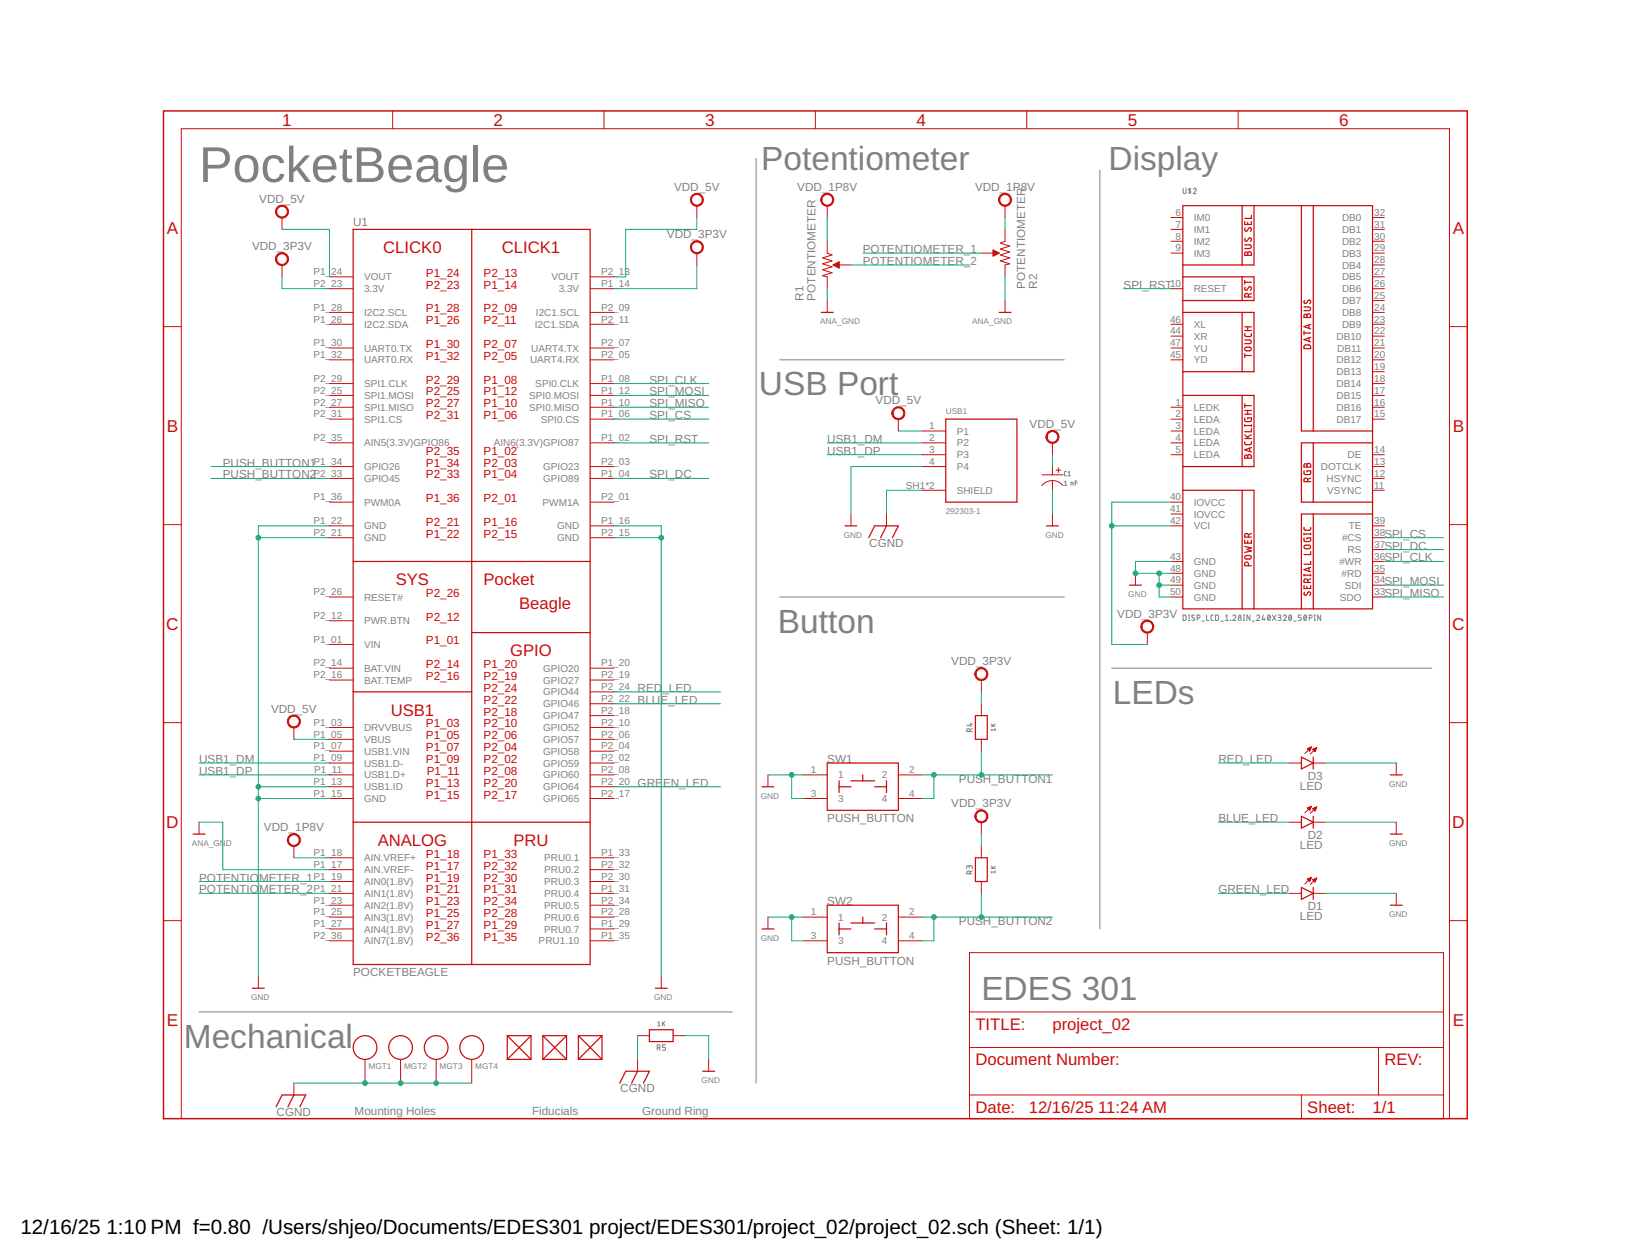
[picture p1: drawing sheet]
<svg xmlns="http://www.w3.org/2000/svg" width="279mm" height="216mm" viewBox="0 0 279 216" stroke-linecap="round" stroke-linejoin="round" font-family="sans-serif">
<g fill="none" stroke="#808080" stroke-width=".17">
<path d="M129.6 27.1v158.5M188.5 29.1v130.1M202.8 32.2v.8l.2 .2 .3-.2v-.8M203.9 32.2v1M204.2 32.4h-.4v.2l.3 .4-.1 .1-.3-.1M204.5 32.4a.26 .26 0 0 1 .4-.1 .26 .26 0 0 1 .1 .4l-.5 .5h.5M133.7 61.7h48.7M182.5 82.6l.2-.2v.8M182.5 83.2h.4M182.8 80.8h-.3v.2v.4l.3 .1M183.1 81.5h.4M183.1 81l.2-.2v.7"/>
<path d="M183.6 83.2v-.5h.3v.5M184.3 82.7h.3M184.6 82.4h-.3v.8M133.7 102.3h48.7M190.6 114.5h54.8M202.8 105.4l.5 .1v.6l-.1 .2h-.4zM203.7 105.4h.2M203.7 106.3h.2M203.8 105.4v.9M204.7 105.5l-.3-.1-.1 .2 .4 .4v.2l-.1 .1-.3-.1M205.2 105.9l.5-.1v-.3l-.5-.1v.9M206 106.4h.4"/>
<path d="M206.8 105.4v.9h.4M208 105.4h-.3l-.1 .2v.6l.4 .1M208.4 105.4l.5 .1v.6l-.2 .2h-.3zM209.3 106.4h.4M210 106.3h.6M210 105.6l.3-.2v.9M210.9 106.3h.1M211.3 105.6a.26 .26 0 0 1 .4-.2 .26 .26 0 0 1 .1 .4l-.5 .5h.5M213.1 105.4h.2M213.1 106.3h.2M213.2 105.4v.9M214.2 105.4v.9l-.5-.9v.9"/>
<path d="M214.6 106.4h.5M215.4 105.6a.26 .26 0 0 1 .4-.2 .26 .26 0 0 1 .1 .4l-.5 .5h.5M216.5 105.4l-.2 .7h.6M216.7 105.9v.4M217.4 105.4h.1a.53 .53 0 0 1 0 .9l-.2-.1-.1-.3zM217.7 105.6l-.4 .5M218.1 105.4l.6 .9M218.7 105.4l-.6 .9M219.1 105.4h.4l.1 .2-.1 .2h-.3M219.3 105.8l.3 .3-.2 .2h-.3M220 105.6a.26 .26 0 0 1 .3-.2 .26 .26 0 0 1 .1 .4l-.4 .5h.5M221 105.4a.44 .44 0 0 1 .4 .4 .44 .44 0 0 1-.4 .5l-.1-.4z"/>
<path d="M221.4 105.6l-.5 .5M221.8 106.4h.4M223.1 105.4h-.6v.4h.4l.2 .2-.2 .3h-.4M223.6 105.4h.1a.55 .55 0 0 1 0 .9l-.2-.1v-.3zM223.9 105.6l-.4 .5M224.4 105.9l.5-.1v-.3l-.5-.1v.9M225.3 105.4h.2M225.3 106.3h.2M225.4 105.4v.9M226.4 105.4v.9l-.5-.9v.9M166.2 125.3l-.1-.4h-.3l-.1 .4h.9M166.2 124.1h.4"/>
<path d="M166.4 123.9v.5l-.7-.2M166.6 124.8l-.4 .3M169.9 124.4h.7M169.9 124.1l.4 .3M170.6 125h-.7l.2 .2M170.6 124.8v.4M170.6 124.1l-.4 .2M166.1 148.6l.1-.2h.4v.4M166.1 148.7l-.1-.4h-.2l-.1 .5M166.2 149.7l-.1-.4h-.3l-.1 .4h.9M166.6 149.2l-.4 .2M169.9 148.8h.7"/>
<path d="M169.9 148.4l.4 .4M170.6 149.2v.4M170.6 149.4h-.7l.2 .2M170.6 148.4l-.4 .3M34.1 173.4h91.4M112.6 179.6l.5-.1v-.4l-.5-.1v1M112.8 175.2l.2-.1v.7M112.8 175.8h.4M112.9 179.6l.3 .4M113.6 175.1v.7M113.7 175.4l.2 .4M113.9 175.1l-.3 .4"/>
<path d="M114.1 179h-.5v.5h.4l.1 .1-.1 .3-.4 .1"/>
<circle cx="212.5" cy="105.6" r=".21"/>
<circle cx="212.5" cy="106.1" r=".26"/>
</g>
<path d="M28 19h223.5v172.7h-223.5z" fill="none" stroke="#c90d0c" stroke-width=".25"/>
<g fill="none" stroke="#c90d0c" stroke-width=".17">
<path d="M67.3 19v3.1M103.5 19v3.1M139.8 19v3.1M176 19v3.1M212.2 19v3.1M48.3 37.3v2M119.4 35.2v2.1M141.8 35.2v2.1M172.3 39.3v2l-.8 .4 1.6 .5-1.6 .5 1.6 .5-1.6 .5 1.6 .5-1.6 .5 1.6 .5-.8 .2v2M172.3 35.2v2.1M200.7 37.3h2.1M200.7 39.3h2.1"/>
<path d="M235.3 37.3h2M235.3 39.3h2M28 56h3.1M48.3 45.4v2M56.5 49.5h4M56.5 47.4h4M56.5 55.6h4M56.5 53.5h4M56.5 59.6h4M101.2 49.5h4M101.2 47.4h4M101.2 55.6h4"/>
<path d="M101.2 53.5h4M101.2 59.6h4M119.4 43.4v2M141.8 41.3v2.1l.8 .3-1.6 .5 1.6 .5-1.6 .5 1.6 .5-1.6 .5 1.6 .5-1.6 .5 .8 .2v2.1M141.8 51.5v2M143.8 45.4h2.1M168.2 43.4h2M172.3 51.5v2M200.7 49.5h2.1M200.7 55.6h2.1M200.7 59.6h2.1M200.7 43.4h2.1"/>
<path d="M200.7 41.3h2.1M200.7 57.6h2.1M235.3 45.4h2M235.3 49.5h2M235.3 47.4h2M235.3 55.6h2M235.3 53.5h2M235.3 59.6h2M235.3 43.4h2M235.3 41.3h2M235.3 51.5h2M235.3 57.6h2"/>
<path d="M248.5 56h3M56.5 75.9h4M56.5 71.8h4M56.5 65.7h4M56.5 69.8h4M56.5 67.8h4M56.5 61.7h4M56.5 79.9h4M101.2 75.9h4M101.2 71.8h4M101.2 65.7h4M101.2 69.8h4"/>
<path d="M101.2 67.8h4M101.2 61.7h4M101.2 79.9h4M154 71.8v2.1M158.1 75.9h4M158.1 79.9h4M158.1 73.9h4M158.1 77.9h4M180.4 75.9v2M180.4 79.9v1.5M200.7 75.9h2.1M200.7 71.8h2.1"/>
<path d="M200.7 69.8h2.1M200.7 61.7h2.1M200.7 73.9h2.1M200.7 77.9h2.1M235.3 71.8h2M235.3 65.7h2M235.3 69.8h2M235.3 67.8h2M235.3 61.7h2M235.3 79.9h2M235.3 77.9h2M235.3 63.7h2"/>
<path d="M28 89.9h3.1M56.5 82h4M56.5 90.1h4M56.5 86h4M56.5 92.1h4M101.2 82h4M101.2 90.1h4M101.2 86h4M101.2 92.1h4M145.9 88.1v2M152 88.1v2M158.1 84h4"/>
<path d="M178.6 83.2a2.34 2.34 0 0 1 3.6 0M178.6 81.4h3.6M180.4 82.4v1.6M180.4 88.1v2M181 80.6h.8M181.4 80.2v.8M194.6 98.2v2.1M200.7 90.1h2.1M200.7 86h2.1M200.7 98.2h2.1M200.7 96.2h2.1M200.7 88.1h2.1"/>
<path d="M235.3 82h2M235.3 90.1h2M235.3 92.1h2M235.3 84h2M235.3 98.2h2M235.3 96.2h2M235.3 94.2h2M248.5 89.9h3M56.5 110.4h4M56.5 114.5h4M56.5 116.5h4M56.5 106.4h4"/>
<path d="M56.5 102.3h4M101.2 114.5h4M101.2 116.5h4M101.2 118.6h4M168.2 116.5v2.1M196.7 108.4v2M200.7 102.3h2.1M200.7 100.3h2.1M235.3 102.3h2M235.3 100.3h2M28 123.8h3.1M50.4 124.7v2"/>
<path d="M56.5 132.8h4M56.5 136.8h4M56.5 124.7h4M56.5 126.7h4M56.5 128.7h4M56.5 130.7h4M56.5 134.8h4M101.2 132.8h4M101.2 136.8h4M101.2 124.7h4M101.2 126.7h4M101.2 128.7h4"/>
<path d="M101.2 130.7h4M101.2 134.8h4M101.2 122.6h4M101.2 120.6h4M131.6 132.8v2M137.7 132.8h4.1M137.7 136.8h4.1M154 132.8h4.1M154 136.8h4.1M168.2 120.6v2M168.2 126.7v2M221 130.7h2.1"/>
<path d="M224.1 128.3h.6M224.1 138.5h.5M224.2 128.4h.4M224.2 138.4h.5M224.2 138.6h.4M224.3 128.2h.4M224.3 128.5h.3M224.3 138.7h.3M224.4 128.6h.1M224.4 138.8h.1M224.4 138.3h.3M224.5 128.7h.1"/>
<path d="M224.5 128.1h.2M224.6 138.2h.2M224.7 128h.1M224.8 138.2l-1.1 1.1M224.8 138.2l-.7 .3 .4 .4M224.8 138.2l-.3 .7M224.8 128l-1.1 1.1M224.8 128l-.7 .3M224.8 128l-.3 .7-.4-.4M225 128.4h.6M225 138.6h.6M225.1 128.5h.4"/>
<path d="M225.1 130.7h2M225.1 138.7h.4M225.1 138.5h.5M225.2 128.6h.3M225.2 138.8h.3M225.2 128.3h.4M225.3 128.7h.2M225.3 138.9h.1M225.3 138.4h.3M225.4 128.8h.1M225.4 139h.1M225.4 128.2h.3"/>
<path d="M225.6 138.3h.1M225.6 128.1h.1M225.7 138.3l-1.1 1.1M225.7 138.3l-.7 .3 .4 .4M225.7 138.3l-.3 .7M225.7 128.1l-1.1 1.1M225.7 128.1l-.7 .3M225.7 128.1l-.3 .7-.4-.4M239.3 130.7v2.1M248.5 123.8h3M28 157.8h3.1M34.1 140.9v2"/>
<path d="M50.4 144.9v2.1M56.5 153.1h4M56.5 149h4M56.5 151h4M56.5 155.1h4M56.5 157.1h4M56.5 159.2h4M56.5 147h4M101.2 153.1h4M101.2 149h4M101.2 151h4M101.2 155.1h4"/>
<path d="M101.2 157.1h4M101.2 159.2h4M101.2 147h4M131.6 157.1v2.1M137.7 157.1h4.1M154 157.1h4.1M168.2 140.9v2M168.2 144.9v2.1M168.2 151v2.1M221 153.1h2.1M221 140.9h2.1M224.1 150.6l.7-.3-.3 .7z"/>
<path d="M224.1 150.7h.6M224.2 150.7h.4M224.2 150.6h.5M224.3 150.9h.3M224.4 150.9h.1M224.5 150.5h.2M224.5 151h.1M224.7 150.4h.1M224.8 150.3l-1.1 1.2M225 150.7h.6M225.1 153.1h2M225.1 150.9h.4"/>
<path d="M225.1 140.9h2M225.2 150.9h.3M225.2 150.7h.4M225.3 151h.2M225.4 151.1h.1M225.4 150.6h.3M225.6 150.5h.1M225.7 150.5l-1.1 1.1M225.7 150.5l-.7 .2M225.7 150.5l-.3 .7-.4-.5M239.3 140.9v2M239.3 153.1v2"/>
<path d="M248.5 157.8h3M44.3 167.3v2M56.5 161.2h4M101.2 161.2h4M109.3 177.5h2M113.3 167.3v2M115.4 177.5h2M137.7 161.2h4.1M154 161.2h4.1M166.2 163.2h81.2v28.5h-81.2zM166.2 179.5h81.2M166.2 173.4h81.2"/>
<path d="M236.3 179.5v8.1M31.1 191.7v-169.6h217.4v169.6M50.4 185.6v2M62.6 181.5v4.1M68.7 181.5v4.1M74.8 181.5v4.1M80.9 181.5v4.1M109.3 181.5v2.1M121.5 181.5v2.1M166.2 187.6h81.2M223.1 187.6v4.1"/>
</g>
<g fill="none" stroke="#c90d0c" stroke-width=".21">
<path d="M60.5 39.3h40.7v126h-40.7zM80.9 39.3v126M202.8 35.2h32.5v69.1h-32.5zM212.9 35.2v10.2M213.4 38v.5h1.1v-.5M213.4 39.1v.4l.2 .1 .4-.5a.31 .31 0 0 1 .5 .1 .31 .31 0 0 1-.2 .4M213.9 38.1v.4M214.5 36.9v.5h-1.1M214.9 35.2v10.2h-12.1M223.1 35.2v38.7h12.2M225.1 35.2v38.7M140.8 53.5h2"/>
<path d="M142.8 45.4l1-.5v1zM142.9 45.5h.9M143 45.3h.8M143.3 45.6h.5M143.4 45.1h.4M143.6 45.8h.2M143.7 45h.1M170.2 42.9l1.1 .5-1.1 .5zM170.2 43.8h.3M170.2 43.6h.6M170.2 43.4h1M170.2 43.2h.8"/>
<path d="M170.2 43.1h.4M170.2 42.9h.1M171.3 53.5h2M202.8 53.5h12.1v10.2h-12.1M202.8 47.4h12.1v4.1h-12.1M212.9 47.4v4.1M212.9 53.5v10.2M213.4 42h.9l.2 .2-.2 .3-.9 .1M213.4 58.3h.8l.3 .2-.2 .4h-.9M213.4 57.2v.3l.2 .2h.7l.2-.2v-.3M213.4 48v.7M213.4 48.4h1.1"/>
<path d="M213.4 56.6h1.1M213.4 56h1.1M213.4 59.6l.8-.1 .2 .1 .1 .3-.2 .2h-.8l-.1-.2zM213.4 43.2h.4l.1 .2 .1-.2 .2-.1 .3 .2v.5h-1.1zM213.4 40.8v.4l.2 .2 .4-.5a.31 .31 0 0 1 .5 0 .31 .31 0 0 1-.2 .5M213.4 49.2v.4l.2 .1 .4-.4a.28 .28 0 0 1 .4-.1 .28 .28 0 0 1 0 .4l-.1 .2M213.9 43.4v.4M213.9 56v.6M214 50.9l-.1-.6h-.4l-.1 .6h1.1M214.5 50.3l-.5 .2M223.5 52.6h1l.1 .2-.1 .4h-1M223.5 56.7v.7"/>
<path d="M223.5 57.1h1.2M223.6 59.2l.9-.1 .1 .2 .1 .4h-1.2zM223.6 53.9h.3l.1 .2 .1-.3h.3l.2 .1 .1 .5h-1.2zM223.6 51.5l-.1 .4 .3 .1 .4-.5a.28 .28 0 0 1 .4 0 .28 .28 0 0 1 0 .4l-.1 .1M224 54.1v.3M224.4 55.7v.5M224.4 57.9v.6M224.7 57.8l-1.2 .4 1.2 .4M224.7 55.6l-1.2 .4 1.2 .3M162.1 71.8h12.2v14.2h-12.2zM202.8 67.8h12.1v12.1h-12.1M212.9 67.8v12.1"/>
<path d="M213.4 75.7v.4l.2 .1 .8-.1 .1-.4M213.4 71.6v.5l.1 .1h.7l.3-.1v-.5h-.6v.2M213.4 60.6v.6M213.4 69.2v.6M213.4 72.8v.2M213.4 60.9h1.1M213.4 75.1h1.1M213.4 74.5l.7 .6M213.4 72.9h1.1M213.4 71h1.1M213.4 70.3h1.1M213.4 69.5h1.1"/>
<path d="M213.4 78h.4l.1 .2 .1-.2 .2-.1 .3 .2v.4h-1.1zM213.9 70.3v.7M213.9 78.2v.3M214.2 76.8v.6M214.5 72.8v.2M214.5 73.5v.5h-1.1M214.5 76.7l-1.1 .4 1.1 .3M214.5 74.5l-.7 .4M223.6 79.5h.3l.1 .2 .1-.2 .3-.1 .2 .2 .1 .4h-1.2zM224 79.7v.3M225.1 75.9v10.1M235.3 75.9h-12.2v10.1h12.2"/>
<path d="M60.5 96.2h40.7M144.8 90.1h2.1M148.9 92.1l1-2h4.1l-1 2M152 90.1l-1.1 2M179.4 90.1h2M202.8 84h12.1v20.3M212.9 84v20.3M213.4 92.6v.5h1.1v-.5M213.4 93.6l1.1 .3-.8 .2 .8 .3-1.1 .3M213.4 95.3l.9-.1 .2 .4-.2 .2h-.8l-.1-.2zM213.9 92.7v.4M214 96.9l-.1-.5h-.4l-.1 .5h1.1"/>
<path d="M214 92v-.3a.32 .32 0 0 0-.3-.3 .32 .32 0 0 0-.3 .3v.3h1.1M214.5 91.4l-.5 .3M223.5 92.2l.1 .6h.9l.1-.2 .1-.4h-.7v.2M223.5 90.4v.3l.3 .2 .7-.1 .1-.1 .1-.3M223.5 80.7v.5l.1 .1h.8l.2-.1 .1-.5h-.7v.2M223.5 91.4v.2M223.5 98.4v.3M223.5 98.6h1.2M223.5 91.5h1.2M223.6 93.5l.9-.1 .1 .4-.1 .2h-.8l-.2-.2zM224.2 99.8l-.2-.5h-.4l-.1 .5h1.2M224.2 82.5l-.2-.5h-.4l-.1 .5h1.2"/>
<path d="M224.4 97.3v.6M224.7 91.4v.2M224.7 94.5v.5h-1.2M224.7 96.2v.5h-1.2M224.7 98.4v.3M224.7 99.2l-.5 .2M224.7 97.2l-1.2 .4 1.2 .4M224.7 81.9l-.5 .2M225.1 88.1v16.2M235.3 88.1h-12.2v16.2M60.5 118.6h20.4M80.9 108.4h20.3"/>
<path d="M193.6 100.3h2M223.5 100.3v.5h1.2v-.5M223.6 101.5l-.1 .4 .3 .1 .4-.5a.28 .28 0 0 1 .4 0 .28 .28 0 0 1 0 .4l-.1 .1M224 100.5v.3M130.6 134.8h2.1M141.8 130.7h12.2v8.2h-12.2zM143.8 133.8v2M143.8 134.8h2.1M145.9 133.8h4M147.9 132.8v1M149.9 134.8h2.1M152 133.8v2"/>
<path d="M167.2 122.6h2v4.1h-2zM223.1 129.7l2 1-2 1.1zM223.1 139.9l2 1-2 1zM225.1 129.7v2.1M225.1 139.9v2M238.3 132.8h2M33.1 142.9h2M60.5 140.9h40.7M130.6 159.2h2.1M141.8 155.1h12.2v8.1h-12.2zM143.8 158.2v2M143.8 159.2h2.1"/>
<path d="M145.9 158.2h4M147.9 157.1v1.1M149.9 159.2h2.1M152 158.2v2M167.2 147h2v4h-2zM223.1 152.1l2 1-2 1zM225.1 152.1v2M238.3 155.1h2M238.3 142.9h2M43.3 169.3h2M87 177.5h4M87 177.5l4 4"/>
<path d="M87 177.5v4M91 177.5l-4 4M91 177.5v4M93 177.5h4.1M93 177.5l4.1 4M93 177.5v4M97.1 177.5l-4.1 4M97.1 177.5v4M99.1 177.5l4.1 4M99.1 177.5h4.1M99.1 177.5v4M103.2 177.5l-4.1 4"/>
<path d="M103.2 177.5v4M111.3 176.4h4.1v2.1h-4.1zM112.3 169.3h2.1M47.3 189.7l1-2.1h4.1l-1 2.1M50.4 187.6l-1 2.1M87 181.5h4M93 181.5h4.1M99.1 181.5h4.1M106.2 185.6l1.1-2h4l-1 2M109.3 183.6l-1 2M120.5 183.6h2"/>
<circle cx="62.6" cy="179.5" r="2.03"/>
<circle cx="68.7" cy="179.5" r="2.03"/>
<circle cx="74.8" cy="179.5" r="2.03"/>
<circle cx="80.9" cy="179.5" r="2.03"/>
</g>
<g fill="#c90d0c" stroke="#c90d0c" stroke-width=".17">
<path d="M141.1 33.4a1.12 1.12 0 0 1 1.7 .4 1.12 1.12 0 0 1-.8 1.6 1.12 1.12 0 0 1-1.3-1.2h.2a.92 .92 0 0 1 1.3-.8 .92 .92 0 0 1 .2 1.5 .92 .92 0 0 1-1.5-.4v-.3h-.2l.2-.6z" fill-rule="evenodd"/>
<path d="M195.9 106.5a1.11 1.11 0 0 1 1.7 .4 1.11 1.11 0 0 1-.7 1.6 1.11 1.11 0 0 1-1.4-1.1h.2a.92 .92 0 0 1 1.4-.8 .92 .92 0 0 1 .1 1.6 .92 .92 0 0 1-1.4-.6l-.1-.2h-.2l.1-.3z" fill-rule="evenodd"/>
<path d="M167.5 114.7a1.12 1.12 0 0 1 1.7 .3 1.12 1.12 0 0 1-.7 1.6 1.12 1.12 0 0 1-1.4-1.1h.2a.9 .9 0 0 1 1.3-.8 .9 .9 0 0 1 .2 1.5 .9 .9 0 0 1-1.5-.4v-.3h-.2v-.3z" fill-rule="evenodd"/>
<path d="M47.6 43.5a1.12 1.12 0 0 1 1.7 .4 1.12 1.12 0 0 1-.7 1.6 1.12 1.12 0 0 1-1.4-1.1h.2a.92 .92 0 0 1 1.4-.8 .92 .92 0 0 1 .1 1.6 .92 .92 0 0 1-1.4-.6l-.1-.2h-.2l.1-.3z" fill-rule="evenodd"/>
<path d="M118.7 41.5a1.11 1.11 0 0 1 1.7 .3 1.11 1.11 0 0 1-.7 1.6 1.11 1.11 0 0 1-1.4-1h.2a.91 .91 0 0 1 1.3-.9 .91 .91 0 0 1 .3 1.5 .91 .91 0 0 1-1.5-.4l-.1-.2h-.2l.1-.4z" fill-rule="evenodd"/>
<path d="M118.7 33.4a1.11 1.11 0 0 1 1.7 .3 1.11 1.11 0 0 1-.7 1.6 1.11 1.11 0 0 1-1.4-1.1h.2a.92 .92 0 0 1 1.3-.8 .92 .92 0 0 1 .3 1.5 .92 .92 0 0 1-1.5-.4l-.1-.3h-.2l.2-.6z" fill-rule="evenodd"/>
<path d="M47.6 35.4a1.12 1.12 0 0 1 1.7 .3 1.12 1.12 0 0 1-.7 1.6 1.12 1.12 0 0 1-1.4-1h.2a.92 .92 0 0 1 1.4-.8 .92 .92 0 0 1 .1 1.6 .92 .92 0 0 1-1.4-.6l-.1-.2h-.2l.2-.6z" fill-rule="evenodd"/>
<path d="M171.5 33.4a1.12 1.12 0 0 1 1.8 .3 1.12 1.12 0 0 1-.8 1.6 1.12 1.12 0 0 1-1.3-1.1h.2a.91 .91 0 0 1 1.2-.8 .91 .91 0 0 1 .3 1.5 .91 .91 0 0 1-1.5-.4v-.3h-.2v-.3z" fill-rule="evenodd"/>
<path d="M167.5 139a1.12 1.12 0 0 1 1.7 .4 1.12 1.12 0 0 1-.7 1.6 1.12 1.12 0 0 1-1.4-1.1h.2a.91 .91 0 0 1 1.3-.9 .91 .91 0 0 1 .2 1.5 .91 .91 0 0 1-1.5-.4v-.2h-.2v-.3z" fill-rule="evenodd"/>
<path d="M49.6 143.1a1.12 1.12 0 0 1 1.8 .3 1.12 1.12 0 0 1-.8 1.6 1.12 1.12 0 0 1-1.3-1.1h.2a.92 .92 0 0 1 1.3-.7 .92 .92 0 0 1 .1 1.5 .92 .92 0 0 1-1.4-.5v-.3h-.2l.1-.6z" fill-rule="evenodd"/>
<path d="M153.3 70a1.12 1.12 0 0 1 1.7 .3 1.12 1.12 0 0 1-.8 1.6 1.12 1.12 0 0 1-1.3-1.1h.2a.91 .91 0 0 1 1.3-.9 .91 .91 0 0 1 .2 1.6 .91 .91 0 0 1-1.5-.4v-.3h-.2v-.3z" fill-rule="evenodd"/>
<path d="M49.6 122.8a1.12 1.12 0 0 1 1.8 .3 1.12 1.12 0 0 1-.8 1.6 1.12 1.12 0 0 1-1.3-1.1h.2a.92 .92 0 0 1 1.3-.7 .92 .92 0 0 1 .1 1.5 .92 .92 0 0 1-1.4-.5v-.3h-.2v-.3z" fill-rule="evenodd"/>
<path d="M179.7 74a1.12 1.12 0 0 1 1.7 .3 1.12 1.12 0 0 1-.7 1.7 1.12 1.12 0 0 1-1.4-1.1h.2a.9 .9 0 0 1 1.3-.9 .9 .9 0 0 1 .2 1.5 .9 .9 0 0 1-1.5-.4v-.2h-.2v-.4z" fill-rule="evenodd"/>
</g>
<g fill="none" stroke="#0dab76" stroke-width=".17">
<path d="M48.3 39.3h8.2v8.1M119.4 37.3v2h-12.1v8.1h-2.1M141.8 37.3v4M172.3 37.3v2M48.3 47.4v2.1h8.2M119.4 45.4v4.1h-14.2M141.8 49.5v2M145.9 45.4h20.3M147.9 43.4h20.3M172.3 47.4v4.1M192.6 49.5h8.1M36.2 79.9h20.3"/>
<path d="M105.2 75.9h16.3M105.2 71.8h16.3M105.2 67.8h16.3M105.2 65.7h16.3M105.2 69.8h16.3M141.8 75.9h16.3M141.8 77.9h16.3M154 73.9h4.1M158.1 79.9h-12.2v8.2M180.4 77.9v2M36.2 82h20.3M44.3 92.1h12.2"/>
<path d="M56.5 90.1h-12.2v77.2M105.2 92.1h8.1M105.2 90.1h8.1v77.2M105.2 82h16.3M158.1 84h-6.1v4.1M180.4 84v4.1M190.6 90.1h10.1M198.7 98.2v4.1h2M200.7 96.2h-6.1v2h6.1M200.7 86h-10.1v24.4h6.1M237.3 96.2h10.1M237.3 92.1h10.1"/>
<path d="M237.3 94.2h10.1M105.2 118.6h18.3M168.2 118.6v2M198.7 100.3h2M237.3 100.3h10.1M237.3 102.3h10.1M34.1 132.8h22.4M34.1 130.7h22.4M44.3 136.8h12.2M44.3 134.8h12.2M50.4 126.7h6.1M105.2 134.8h18.3"/>
<path d="M105.2 120.6h18.3M131.6 132.8h6.1M135.7 132.8v4h2M158.1 132.8h22.3M160.1 132.8v4h-2M168.2 128.7v4.1M208.9 130.7h12.1M227.1 130.7h12.2M34.1 153.1h22.4M34.1 140.9h4.1v8.1h18.3M34.1 151h22.4M50.4 147h6.1"/>
<path d="M131.6 157.1h6.1M135.7 157.1v4.1h2M158.1 157.1h22.3M160.1 157.1v4.1h-2M168.2 142.9v2M168.2 153.1v4M208.9 153.1h12.1M208.9 140.9h12.1M227.1 153.1h12.2M227.1 140.9h12.2M109.3 177.5v4M117.4 177.5h4.1v4"/>
<path d="M50.4 185.6h30.5"/>
</g>
<g fill="#0dab76" stroke="#0dab76" stroke-width=".17">
<circle cx="194.6" cy="98.2" r=".4"/>
<circle cx="198.7" cy="98.2" r=".4"/>
<circle cx="198.7" cy="100.3" r=".4"/>
<circle cx="135.7" cy="132.8" r=".4"/>
<circle cx="44.3" cy="92.1" r=".4"/>
<circle cx="44.3" cy="134.8" r=".4"/>
<circle cx="44.3" cy="136.8" r=".4"/>
<circle cx="135.7" cy="157.1" r=".4"/>
<circle cx="113.3" cy="92.1" r=".4"/>
<circle cx="190.6" cy="90.1" r=".4"/>
<circle cx="160.1" cy="132.8" r=".4"/>
<circle cx="168.2" cy="132.8" r=".4"/>
<circle cx="160.1" cy="157.1" r=".4"/>
<circle cx="168.2" cy="157.1" r=".4"/>
<circle cx="62.6" cy="185.6" r=".4"/>
<circle cx="68.7" cy="185.6" r=".4"/>
<circle cx="74.8" cy="185.6" r=".4"/>
</g>
<text font-size="8.6" fill="#808080" x="34.1" y="31.2">PocketBeagle</text>
<g font-size="5.7" fill="#808080">
<text x="130.5" y="29.2">Potentiometer</text>
<text x="190" y="29.2">Display</text>
<text x="130.1" y="67.8">USB Port</text>
<text x="133.4" y="108.4">Button</text>
<text x="190.7" y="120.6">LEDs</text>
<text x="168.2" y="171.4">EDES 301</text>
<text x="31.5" y="179.5">Mechanical</text>
</g>
<g font-size="3.5">
<text x="3.5" y="211.4">12/16/25</text>
<text x="18.2" y="211.4">1:10 PM f=0.80 /Users/shjeo/Documents/EDES301 project/EDES301/project_02/project_02.sch (Sheet: 1/1)</text>
</g>
<g font-size="2.9" fill="#c90d0c">
<text x="48.4" y="21.6">1</text>
<text x="84.6" y="21.6">2</text>
<text x="120.8" y="21.6">3</text>
<text x="157.1" y="21.6">4</text>
<text x="193.3" y="21.6">5</text>
<text x="229.5" y="21.6">6</text>
<text x="28.6" y="40">A</text>
<text x="249" y="40">A</text>
<text x="65.7" y="43.4">CLICK0</text>
<text x="86" y="43.4">CLICK1</text>
<text x="28.6" y="74">B</text>
<text x="249" y="74">B</text>
<text x="67.8" y="100.3">SYS</text>
<text x="82.9" y="100.3">Pocket</text>
<text x="28.5" y="107.9">C</text>
<text x="89" y="104.3">Beagle</text>
<text x="248.9" y="107.9">C</text>
<text x="87.4" y="112.5">GPIO</text>
<text x="67" y="122.6">USB1</text>
<text x="28.5" y="141.8">D</text>
<text x="248.9" y="141.8">D</text>
<text x="64.7" y="145">ANALOG</text>
<text x="88" y="145">PRU</text>
<text x="28.6" y="175.8">E</text>
<text x="167.2" y="176.4">TITLE:</text>
<text x="180.4" y="176.4">project_02</text>
<text x="249" y="175.8">E</text>
<text x="167.2" y="182.5">Document Number:</text>
<text x="237.3" y="182.5">REV:</text>
<text x="167.2" y="190.7">Date:</text>
<text x="176.3" y="190.7">12/16/25</text>
<text x="188.3" y="190.7">11:24 AM</text>
<text x="224.1" y="190.7">Sheet:</text>
<text x="235.3" y="190.7">1/1</text>
</g>
<g font-size="2" fill="#808080">
<text x="44.4" y="34.7">VDD_5V</text>
<text x="115.5" y="32.7">VDD_5V</text>
<text x="136.7" y="32.7">VDD_1P8V</text>
<text x="167.1" y="32.7">VDD_1P8V</text>
<text x="60.5" y="38.7">U1</text>
<text x="114.3" y="40.8">VDD_3P3V</text>
<text x="43.2" y="42.9">VDD_3P3V</text>
<text x="147.9" y="45.4">POTENTIOMETER_2</text>
<text x="147.9" y="43.4">POTENTIOMETER_1</text>
<text x="137.7" y="51.5" transform="rotate(-90 137.7 51.5)">R1</text>
<text x="139.8" y="51.5" transform="rotate(-90 139.8 51.5)">POTENTIOMETER</text>
<text x="175.7" y="49.5" transform="rotate(-90 175.7 49.5)">POTENTIOMETER</text>
<text x="177.8" y="49.5" transform="rotate(-90 177.8 49.5)">R2</text>
<text x="192.6" y="49.5">SPI_RST</text>
<text x="111.3" y="65.7">SPI_CLK</text>
<text x="111.3" y="71.8">SPI_CS</text>
<text x="111.3" y="67.8">SPI_MOSI</text>
<text x="111.3" y="69.8">SPI_MISO</text>
<text x="150.1" y="69.3">VDD_5V</text>
<text x="111.3" y="75.9">SPI_RST</text>
<text x="141.8" y="75.9">USB1_DM</text>
<text x="141.8" y="77.9">USB1_DP</text>
<text x="176.5" y="73.3">VDD_5V</text>
<text x="38.2" y="79.9">PUSH_BUTTON1</text>
<text x="38.2" y="82">PUSH_BUTTON2</text>
<text x="111.3" y="82">SPI_DC</text>
<text x="149" y="93.6">CGND</text>
<text x="237.3" y="92.1">SPI_CS</text>
<text x="237.3" y="94.2">SPI_DC</text>
<text x="237.3" y="100.3">SPI_MOSI</text>
<text x="237.3" y="96.2">SPI_CLK</text>
<text x="191.5" y="105.8">VDD_3P3V</text>
<text x="237.3" y="102.3">SPI_MISO</text>
<text x="163.1" y="114">VDD_3P3V</text>
<text x="109.3" y="118.5">RED</text>
<text x="113.5" y="118.5">_LED</text>
<text x="46.5" y="122.1">VDD_5V</text>
<text x="109.3" y="120.6">BLUE_LED</text>
<text x="34.1" y="130.7">USB1_DM</text>
<text x="141.8" y="130.7">SW1</text>
<text x="208.8" y="130.7">RED_LED</text>
<text x="34.1" y="132.8">USB1_DP</text>
<text x="109.3" y="134.8">GRE</text>
<text x="113.6" y="134.8">EN_LED</text>
<text x="164.4" y="134.2">PUSH_BUTTON1</text>
<text x="222.8" y="135.3">LED</text>
<text x="224.2" y="133.6">D3</text>
<text x="45.2" y="142.4">VDD_1P8V</text>
<text x="141.8" y="140.9">PUSH_BUTTON</text>
<text x="163.1" y="138.3">VDD_3P3V</text>
<text x="208.8" y="140.9">BLUE_LED</text>
<text x="224.2" y="143.7">D2</text>
<text x="222.8" y="145.5">LED</text>
<text x="34.1" y="153.1">POTENTIO</text>
<text x="34.1" y="151.1">POTENTIO</text>
<text x="44.4" y="153.1">METER_2</text>
<text x="44.4" y="151.1">METER_1</text>
<text x="141.8" y="155.1">SW2</text>
<text x="208.8" y="153.1">GREEN_LED</text>
<text x="224.2" y="155.9">D1</text>
<text x="164.4" y="158.6">PUSH_BUTTON2</text>
<text x="222.8" y="157.7">LED</text>
<text x="60.5" y="167.3">POCKETBEAGLE</text>
<text x="141.8" y="165.3">PUSH_BUTTON</text>
<text x="47.4" y="191.2">CGND</text>
<text x="60.8" y="191.1">Mounting Holes</text>
<text x="91.2" y="191.1">Fiducials</text>
<text x="106.3" y="187.1">CGND</text>
<text x="110.1" y="191.1">Ground Ring</text>
</g>
<g font-size="2" fill="#c90d0c">
<text x="73" y="47.4">P1_24</text>
<text x="82.9" y="47.4">P2_13</text>
<text x="73" y="53.5">P1_28</text>
<text x="73" y="49.5">P2_23</text>
<text x="82.9" y="49.5">P1_14</text>
<text x="82.9" y="53.5">P2_09</text>
<text x="73" y="55.6">P1_26</text>
<text x="73" y="59.6">P1_30</text>
<text x="82.9" y="59.6">P2_07</text>
<text x="82.9" y="55.6">P2_11</text>
<text x="73" y="61.7">P1_32</text>
<text x="73" y="65.7">P2_29</text>
<text x="82.9" y="65.7">P1_08</text>
<text x="82.9" y="61.7">P2_05</text>
<text x="73" y="67.8">P2_25</text>
<text x="73" y="69.8">P2_27</text>
<text x="73" y="71.8">P2_31</text>
<text x="82.9" y="71.8">P1_06</text>
<text x="82.9" y="67.8">P1_12</text>
<text x="82.9" y="69.8">P1_10</text>
<text x="73" y="77.9">P2_35</text>
<text x="82.9" y="77.9">P1_02</text>
<text x="73" y="79.9">P1_34</text>
<text x="73" y="82">P2_33</text>
<text x="82.9" y="82">P1_04</text>
<text x="82.9" y="79.9">P2_03</text>
<text x="73" y="86">P1_36</text>
<text x="82.9" y="86">P2_01</text>
<text x="73" y="92.1">P1_22</text>
<text x="73" y="90.1">P2_21</text>
<text x="82.9" y="90.1">P1_16</text>
<text x="82.9" y="92.1">P2_15</text>
<text x="73" y="102.3">P2_26</text>
<text x="73" y="106.4">P2_12</text>
<text x="73" y="110.4">P1_01</text>
<text x="73" y="114.5">P2_14</text>
<text x="73" y="116.5">P2_16</text>
<text x="82.9" y="114.5">P1_20</text>
<text x="82.9" y="116.5">P2_19</text>
<text x="82.9" y="118.5">P2_24</text>
<text x="73" y="124.6">P1_03</text>
<text x="82.9" y="124.6">P2_10</text>
<text x="82.9" y="122.6">P2_18</text>
<text x="82.9" y="120.6">P2_22</text>
<text x="73" y="126.7">P1_05</text>
<text x="73" y="128.7">P1_07</text>
<text x="73" y="130.7">P1_09</text>
<text x="82.9" y="130.7">P2_02</text>
<text x="82.9" y="126.7">P2_06</text>
<text x="82.9" y="128.7">P2_04</text>
<text x="73" y="134.8">P1_13</text>
<text x="73" y="136.8">P1_15</text>
<text x="73.1" y="132.8">P1_11</text>
<text x="82.9" y="132.8">P2_08</text>
<text x="82.9" y="136.8">P2_17</text>
<text x="82.9" y="134.8">P2_20</text>
<text x="73" y="149">P1_17</text>
<text x="73" y="147">P1_18</text>
<text x="82.9" y="147">P1_33</text>
<text x="82.9" y="149">P2_32</text>
<text x="73" y="151.1">P1_19</text>
<text x="73" y="153.1">P1_21</text>
<text x="73" y="155.1">P1_23</text>
<text x="82.9" y="153.1">P1_31</text>
<text x="82.9" y="151.1">P2_30</text>
<text x="82.9" y="155.1">P2_34</text>
<text x="73" y="157.1">P1_25</text>
<text x="73" y="159.2">P1_27</text>
<text x="73" y="161.2">P2_36</text>
<text x="82.9" y="159.2">P1_29</text>
<text x="82.9" y="161.2">P1_35</text>
<text x="82.9" y="157.1">P2_28</text>
</g>
<g font-size="1.7" fill="#808080">
<text x="201.5" y="37">6</text>
<text x="201.5" y="39">7</text>
<text x="201.5" y="41.1">8</text>
<text x="204.6" y="37.9">IM0</text>
<text x="204.6" y="39.9">IM1</text>
<text x="204.6" y="42">IM2</text>
<text x="230" y="37.9">DB0</text>
<text x="230" y="39.9">DB1</text>
<text x="230" y="42">DB2</text>
<text x="235.5" y="37">32</text>
<text x="235.5" y="39">31</text>
<text x="235.5" y="41.1">30</text>
<text x="53.7" y="47.2">P1_</text>
<text x="56.8" y="47.2">24</text>
<text x="103" y="47.2">P2_13</text>
<text x="201.5" y="43.1">9</text>
<text x="204.6" y="44">IM3</text>
<text x="230" y="44">DB3</text>
<text x="230" y="46">DB4</text>
<text x="235.5" y="43.1">29</text>
<text x="235.5" y="45.1">28</text>
<text x="235.5" y="47.2">27</text>
<text x="53.7" y="53.3">P1_28</text>
<text x="53.7" y="49.2">P2_23</text>
<text x="62.4" y="48">VOUT</text>
<text x="62.4" y="50.1">3.3V</text>
<text x="94.5" y="48.1">VOUT</text>
<text x="95.8" y="50.1">3.3V</text>
<text x="103" y="49.2">P1_14</text>
<text x="103" y="53.3">P2_09</text>
<text x="200.6" y="49.2">10</text>
<text x="204.6" y="50.1">RESET</text>
<text x="230" y="48.1">DB5</text>
<text x="230" y="50.1">DB6</text>
<text x="230" y="52.1">DB7</text>
<text x="235.5" y="49.2">26</text>
<text x="235.5" y="51.2">25</text>
<text x="235.5" y="53.3">24</text>
<text x="53.7" y="55.3">P1_26</text>
<text x="53.7" y="59.3">P1_30</text>
<text x="62.4" y="56.2">I2C2.SDA</text>
<text x="62.4" y="54.1">I2C2.SCL</text>
<text x="91.7" y="56.2">I2C1.SDA</text>
<text x="91.9" y="54.2">I2C1.SCL</text>
<text x="103" y="59.3">P2_07</text>
<text x="103" y="55.3">P2_11</text>
<text x="200.6" y="55.3">46</text>
<text x="200.6" y="57.3">44</text>
<text x="200.6" y="59.3">47</text>
<text x="204.6" y="56.2">XL</text>
<text x="204.6" y="58.2">XR</text>
<text x="229.1" y="58.2">DB10</text>
<text x="230" y="54.2">DB8</text>
<text x="230" y="56.2">DB9</text>
<text x="235.5" y="55.3">23</text>
<text x="235.5" y="57.3">22</text>
<text x="235.5" y="59.3">21</text>
<text x="53.7" y="61.4">P1_32</text>
<text x="53.7" y="65.4">P2_29</text>
<text x="62.4" y="60.2">UART0.TX</text>
<text x="62.4" y="62.3">UART0.RX</text>
<text x="90.9" y="62.3">UART4.RX</text>
<text x="91" y="60.2">UART4.TX</text>
<text x="103" y="65.4">P1_08</text>
<text x="103" y="61.4">P2_05</text>
<text x="200.6" y="61.4">45</text>
<text x="204.6" y="62.3">YD</text>
<text x="204.6" y="60.2">YU</text>
<text x="229.1" y="62.3">DB12</text>
<text x="229.1" y="64.3">DB13</text>
<text x="229.2" y="60.2">DB11</text>
<text x="235.5" y="61.4">20</text>
<text x="235.5" y="63.4">19</text>
<text x="235.5" y="65.4">18</text>
<text x="53.7" y="67.5">P2_25</text>
<text x="53.7" y="69.5">P2_27</text>
<text x="53.7" y="71.5">P2_31</text>
<text x="62.4" y="68.4">SPI1.MOSI</text>
<text x="62.4" y="70.4">SPI1.MISO</text>
<text x="62.4" y="66.3">SPI1.CLK</text>
<text x="90.7" y="70.4">SPI0.MISO</text>
<text x="90.7" y="68.4">SPI0.MOSI</text>
<text x="91.8" y="66.3">SPI0.CLK</text>
<text x="103" y="71.5">P1_06</text>
<text x="103" y="69.5">P1_10</text>
<text x="103" y="67.5">P1_12</text>
<text x="201.5" y="71.5">2</text>
<text x="201.5" y="69.5">1</text>
<text x="204.6" y="70.4">LEDK</text>
<text x="229.1" y="66.3">DB14</text>
<text x="229.1" y="68.4">DB15</text>
<text x="229.1" y="70.4">DB16</text>
<text x="235.5" y="67.5">17</text>
<text x="235.5" y="69.5">16</text>
<text x="235.5" y="71.5">15</text>
<text x="53.7" y="75.6">P2_35</text>
<text x="62.4" y="72.4">SPI1.CS</text>
<text x="62.4" y="76.5">AIN5(3.3V)GPIO86</text>
<text x="84.6" y="76.5">AIN6(3.3V)GPIO87</text>
<text x="92.7" y="72.4">SPI0.CS</text>
<text x="103" y="75.6">P1_02</text>
<text x="159.3" y="73.6">1</text>
<text x="159.3" y="75.6">2</text>
<text x="159.3" y="77.6">3</text>
<text x="164" y="74.5">P1</text>
<text x="164" y="76.5">P2</text>
<text x="201.5" y="73.6">3</text>
<text x="201.5" y="75.6">4</text>
<text x="201.5" y="77.6">5</text>
<text x="204.6" y="72.4">LEDA</text>
<text x="204.6" y="74.5">LEDA</text>
<text x="204.6" y="76.5">LEDA</text>
<text x="229.1" y="72.4">DB17</text>
<text x="235.5" y="77.6">14</text>
<text x="53.7" y="79.7">P1_34</text>
<text x="53.7" y="81.7">P2_33</text>
<text x="62.4" y="80.6">GPIO26</text>
<text x="62.4" y="82.6">GPIO45</text>
<text x="93.1" y="82.6">GPIO89</text>
<text x="93.1" y="80.6">GPIO23</text>
<text x="103" y="81.7">P1_04</text>
<text x="103" y="79.7">P2_03</text>
<text x="155.3" y="83.7">SH1*2</text>
<text x="159.3" y="79.7">4</text>
<text x="164" y="78.5">P3</text>
<text x="164" y="80.6">P4</text>
<text x="204.6" y="78.5">LEDA</text>
<text x="226.4" y="80.6">DOTCLK</text>
<text x="227.4" y="82.6">HSYNC</text>
<text x="231" y="78.5">DE</text>
<text x="235.5" y="79.7">13</text>
<text x="235.5" y="81.7">12</text>
<text x="235.5" y="83.7">11</text>
<text x="53.7" y="89.8">P1_22</text>
<text x="53.7" y="85.8">P1_36</text>
<text x="62.4" y="86.7">PWM0A</text>
<text x="93" y="86.7">PWM1A</text>
<text x="103" y="89.8">P1_16</text>
<text x="103" y="85.8">P2_01</text>
<text x="164" y="84.6">SHIELD</text>
<text x="200.6" y="85.8">40</text>
<text x="200.6" y="87.8">41</text>
<text x="200.6" y="89.8">42</text>
<text x="204.6" y="86.7">IOVCC</text>
<text x="204.6" y="88.7">IOVCC</text>
<text x="227.5" y="84.6">VSYNC</text>
<text x="235.5" y="89.8">39</text>
<text x="53.7" y="91.9">P2_21</text>
<text x="62.4" y="90.7">GND</text>
<text x="62.4" y="92.7">GND</text>
<text x="95.5" y="90.7">GND</text>
<text x="95.5" y="92.8">GND</text>
<text x="103" y="91.9">P2_15</text>
<text x="200.6" y="95.9">43</text>
<text x="204.6" y="90.7">VCI</text>
<text x="230" y="92.8">#CS</text>
<text x="231" y="94.8">RS</text>
<text x="231.2" y="90.7">TE</text>
<text x="235.5" y="91.9">38</text>
<text x="235.5" y="95.9">36</text>
<text x="235.5" y="93.9">37</text>
<text x="200.6" y="97.9">48</text>
<text x="200.6" y="100">49</text>
<text x="204.6" y="96.8">GND</text>
<text x="204.6" y="98.8">GND</text>
<text x="204.6" y="100.9">GND</text>
<text x="229.6" y="96.8">#WR</text>
<text x="230" y="98.8">#RD</text>
<text x="230.5" y="100.9">SDI</text>
<text x="235.5" y="97.9">35</text>
<text x="235.5" y="100">34</text>
<text x="53.7" y="106.1">P2_12</text>
<text x="53.7" y="102">P2_26</text>
<text x="62.4" y="107">PWR.BTN</text>
<text x="62.4" y="102.9">RESET#</text>
<text x="200.6" y="102">50</text>
<text x="204.6" y="102.9">GND</text>
<text x="229.7" y="102.9">SDO</text>
<text x="235.5" y="102">33</text>
<text x="53.7" y="110.1">P1_01</text>
<text x="62.4" y="111">VIN</text>
<text x="53.7" y="114.2">P2_14</text>
<text x="53.7" y="116.2">P2_16</text>
<text x="62.4" y="115.1">BAT.VIN</text>
<text x="62.4" y="117.1">BAT.TEMP</text>
<text x="93.1" y="115.1">GPIO20</text>
<text x="93.1" y="117.1">GPIO27</text>
<text x="93.1" y="119.2">GPIO44</text>
<text x="103" y="114.2">P1_20</text>
<text x="103" y="116.2">P2_19</text>
<text x="103" y="118.3">P2_24</text>
<text x="53.7" y="124.4">P1_03</text>
<text x="62.4" y="125.3">DRVVBUS</text>
<text x="93.1" y="125.3">GPIO52</text>
<text x="93.1" y="123.2">GPIO47</text>
<text x="93.1" y="121.2">GPIO46</text>
<text x="103" y="124.4">P2_10</text>
<text x="103" y="122.3">P2_18</text>
<text x="103" y="120.3">P2_22</text>
<text x="53.7" y="126.4">P1_05</text>
<text x="53.7" y="128.4">P1_07</text>
<text x="53.7" y="130.5">P1_09</text>
<text x="62.4" y="127.3">VBUS</text>
<text x="62.4" y="129.3">USB1.VIN</text>
<text x="62.4" y="131.3">USB1.D-</text>
<text x="93.1" y="131.4">GPIO59</text>
<text x="93.1" y="129.3">GPIO58</text>
<text x="93.1" y="127.3">GPIO57</text>
<text x="103" y="130.5">P2_02</text>
<text x="103" y="128.4">P2_04</text>
<text x="103" y="126.4">P2_06</text>
<text x="53.7" y="134.5">P1_13</text>
<text x="53.7" y="136.5">P1_15</text>
<text x="53.8" y="132.5">P1_11</text>
<text x="62.4" y="133.4">USB1.D+</text>
<text x="62.4" y="135.4">USB1.ID</text>
<text x="62.4" y="137.4">GND</text>
<text x="93.1" y="137.4">GPIO65</text>
<text x="93.1" y="133.4">GPIO60</text>
<text x="93.1" y="135.4">GPIO64</text>
<text x="103" y="136.5">P2_17</text>
<text x="103" y="132.5">P2_08</text>
<text x="103" y="134.5">P2_20</text>
<text x="139" y="132.5">1</text>
<text x="139" y="136.5">3</text>
<text x="143.7" y="133.4">1</text>
<text x="143.7" y="137.4">3</text>
<text x="151.2" y="133.4">2</text>
<text x="151.2" y="137.4">4</text>
<text x="155.9" y="132.5">2</text>
<text x="155.9" y="136.5">4</text>
<text x="53.7" y="148.7">P1_17</text>
<text x="53.7" y="146.7">P1_18</text>
<text x="62.4" y="149.6">AIN.VREF-</text>
<text x="62.4" y="147.6">AIN.VREF+</text>
<text x="93.3" y="147.6">PRU0.1</text>
<text x="93.3" y="149.6">PRU0.2</text>
<text x="103" y="146.7">P1_33</text>
<text x="103" y="148.7">P2_32</text>
<text x="53.7" y="150.8">P1_19</text>
<text x="53.7" y="152.8">P1_21</text>
<text x="53.7" y="154.8">P1_23</text>
<text x="62.4" y="151.7">AIN0(1.8V)</text>
<text x="62.4" y="153.7">AIN1(1.8V)</text>
<text x="62.4" y="155.7">AIN2(1.8V)</text>
<text x="93.3" y="153.7">PRU0.4</text>
<text x="93.3" y="151.7">PRU0.3</text>
<text x="93.3" y="155.7">PRU0.5</text>
<text x="103" y="152.8">P1_31</text>
<text x="103" y="150.8">P2_30</text>
<text x="103" y="154.8">P2_34</text>
<text x="53.7" y="156.9">P1_25</text>
<text x="53.7" y="158.9">P1_27</text>
<text x="53.7" y="160.9">P2_36</text>
<text x="62.4" y="157.8">AIN3(1.8V)</text>
<text x="62.4" y="159.8">AIN4(1.8V)</text>
<text x="62.4" y="161.8">AIN7(1.8V)</text>
<text x="92.3" y="161.8">PRU1.10</text>
<text x="93.3" y="159.8">PRU0.7</text>
<text x="93.3" y="157.8">PRU0.6</text>
<text x="103" y="158.9">P1_29</text>
<text x="103" y="160.9">P1_35</text>
<text x="103" y="156.9">P2_28</text>
<text x="139" y="156.9">1</text>
<text x="139" y="160.9">3</text>
<text x="143.7" y="157.8">1</text>
<text x="143.7" y="161.8">3</text>
<text x="151.2" y="157.8">2</text>
<text x="151.2" y="161.8">4</text>
<text x="155.9" y="156.9">2</text>
<text x="155.9" y="160.9">4</text>
</g>
<g font-size="1.4" fill="#808080">
<text x="140.6" y="55.6">ANA_GND</text>
<text x="166.6" y="55.6">ANA_GND</text>
<text x="162.1" y="71">USB1</text>
<text x="162.1" y="88.1">292303-1</text>
<text x="144.6" y="92.1">GND</text>
<text x="179.2" y="92.1">GND</text>
<text x="193.4" y="102.3">GND</text>
<text x="130.4" y="136.8">GND</text>
<text x="238.1" y="134.8">GND</text>
<text x="32.9" y="145">ANA_GND</text>
<text x="238.1" y="145">GND</text>
<text x="130.4" y="161.2">GND</text>
<text x="238.1" y="157.1">GND</text>
<text x="43.1" y="171.4">GND</text>
<text x="112.1" y="171.4">GND</text>
<text x="63.2" y="183.2">MGT1</text>
<text x="69.3" y="183.2">MGT2</text>
<text x="75.4" y="183.2">MGT3</text>
<text x="81.5" y="183.2">MGT4</text>
<text x="120.3" y="185.6">GND</text>
</g>
</svg>
